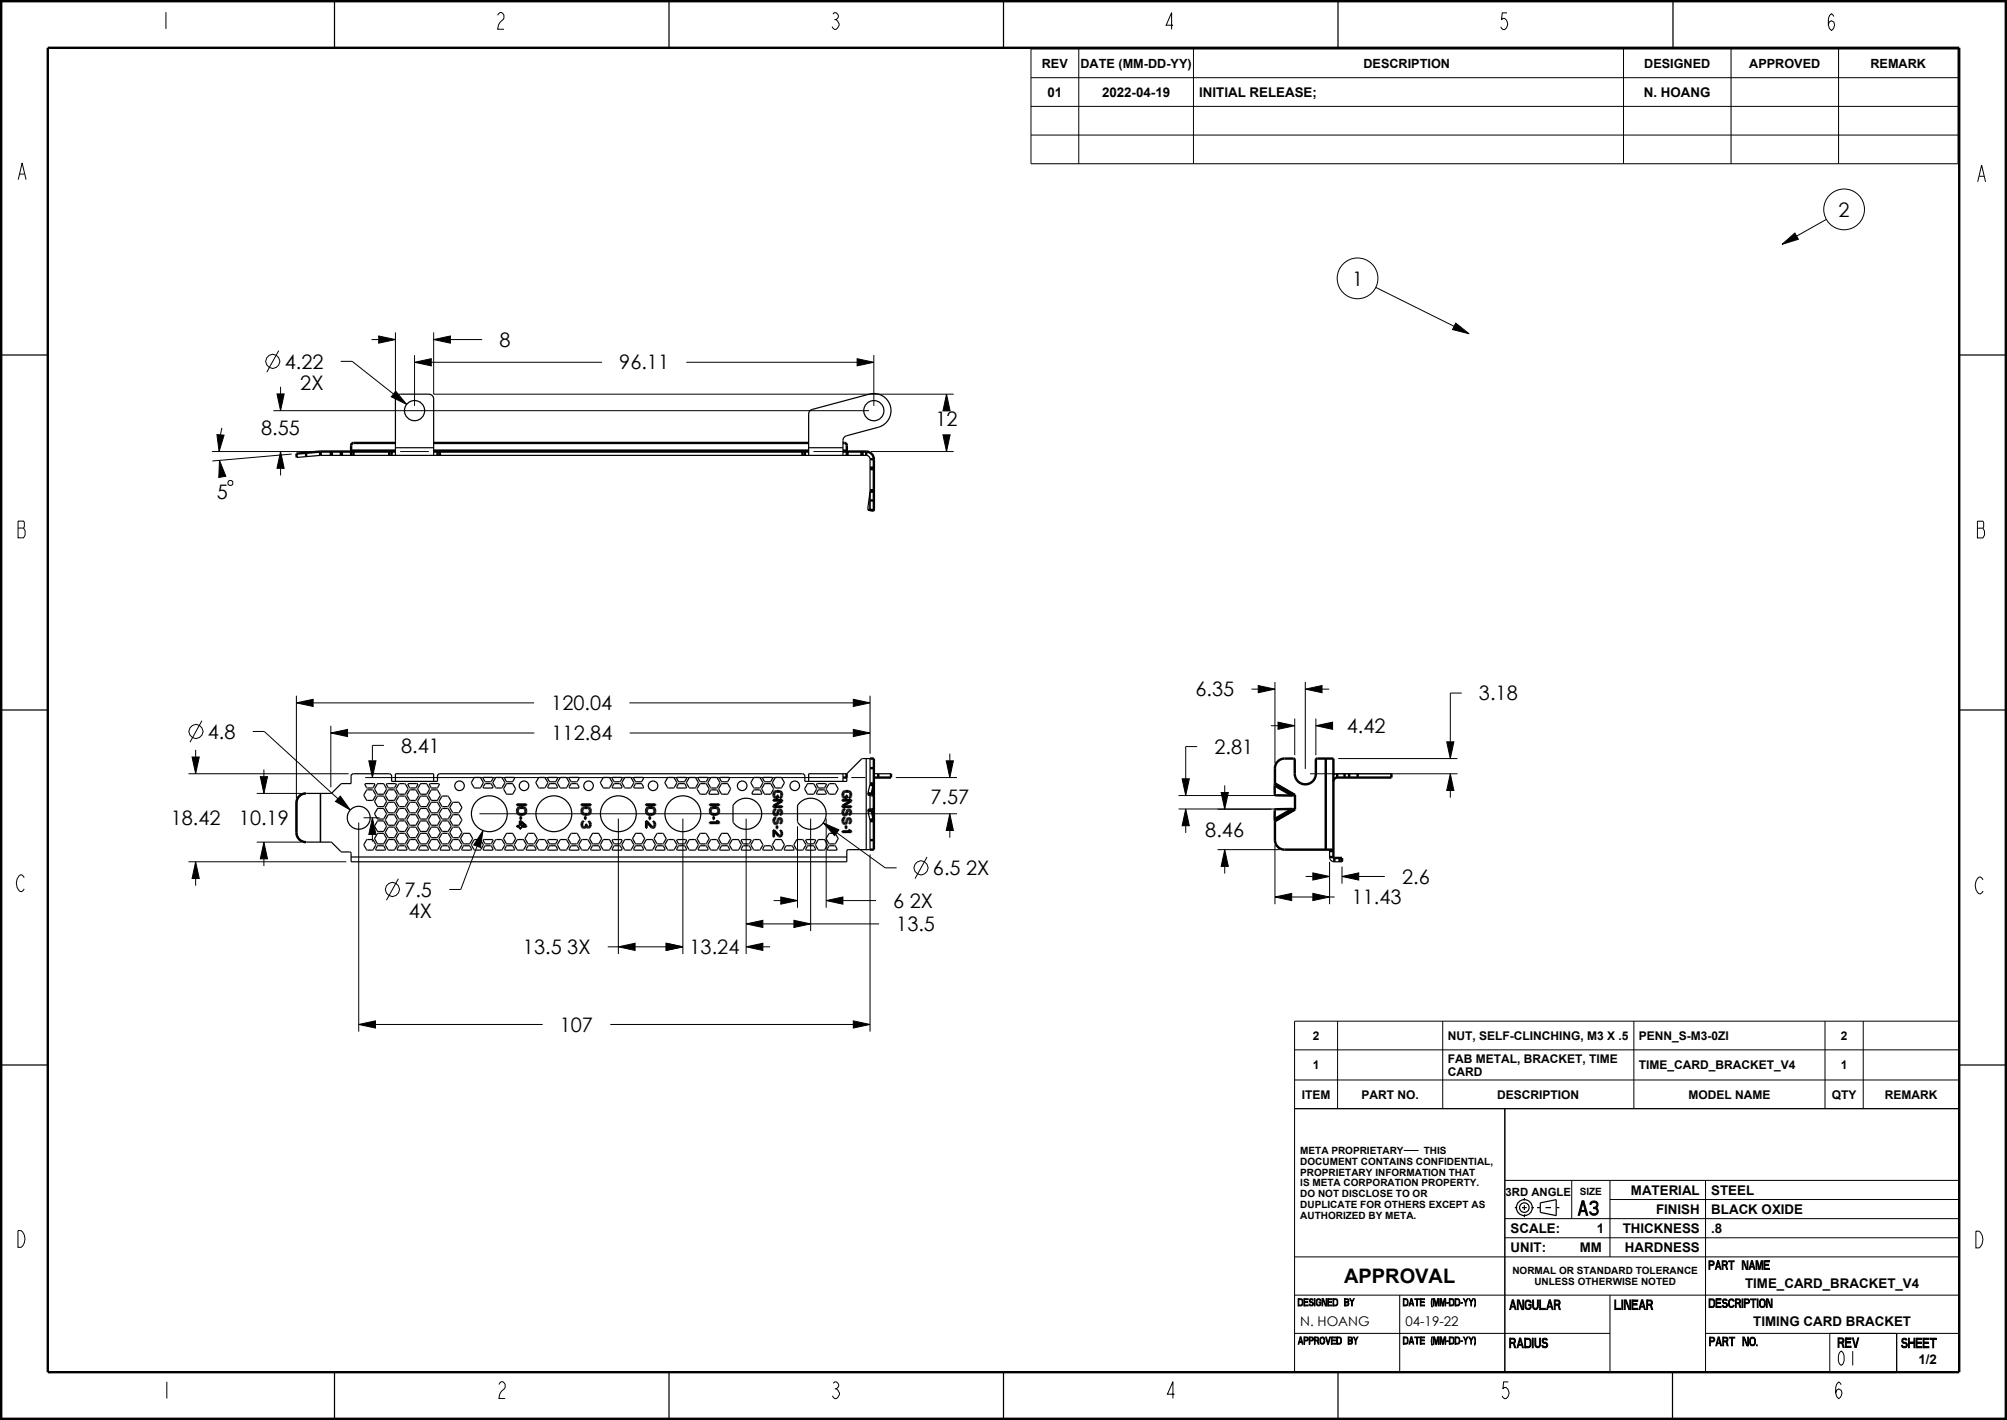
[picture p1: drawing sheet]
<svg xmlns="http://www.w3.org/2000/svg" width="420mm" height="297mm" viewBox="0 0 420 297" stroke-linecap="round" stroke-linejoin="round" font-family="sans-serif">
<g fill="#000">
<path d="M372.9 51.1l2.7-2.4 .7 1.3zM79.3 70.3l3.5 .7-3.5 .8zM86.8 75.8l3.5-.8v1.5zM90.8 71l3.5-.7v1.5zM179.4 75l3.5 .8-3.5 .7zM304.6 67.6l2.8 2.2-3.4-.9zM45.4 90.9l1.5 .1-1 3.4zM45.9 96.3l1.4 3.3-1.5 .3zM58.7 94.4l.8 3.5h-1.5zM58 82.4h1.5l-.8 3.5zM82.8 81.8l2.3 2.8-3.2-1.6zM197.3 90.9h1.5l-.7 3.5z"/>
<path d="M198.1 82.4l.7 3.5h-1.5zM62 147l3.5-.7v1.5zM69.2 153.3l3.5-.7v1.5zM178.6 146.3l3.5 .7-3.5 .8zM178.6 152.6l3.5 .7-3.5 .8zM263.3 143.4l3.5 .7-3.5 .8zM267.4 151l3.5 .8-3.5 .7zM273.2 144.1l3.5-.7v1.5zM275.4 151.8l3.5-.8v1.5zM302.8 155.2h1.5l-.8 3.5zM40.2 158.3h1.5l-.8 3.5zM54.5 162.4h1.5l-.8 3.5z"/>
<path d="M55.2 176.1l.8 3.5h-1.5zM71.2 166.5l2.1 2.9-3.1-1.8zM77.2 159.1h1.5l-.8 3.5zM77.9 171l.8 3.5h-1.5zM101.1 173.7l-.6 3.5-1.4-.5zM172.3 172.1l3.2 1.5-.8 1.2zM198 159.1h1.5l-.7 3.5zM198.8 170.2l.7 3.5h-1.5zM247.4 162.9h1.5l-.8 3.5zM248.1 169.2l.8 3.5h-1.5zM256.3 177.7l.7 3.5h-1.5zM255.5 165.8h1.5l-.7 3.5z"/>
<path d="M303.5 161.8l.8 3.5h-1.5zM40.9 180.2l.8 3.5h-1.5zM129.4 198l3.5-.7v1.5zM139.4 197.3l3.5 .7-3.5 .8zM156.1 193.2l3.5-.7v1.5zM156.1 198l3.5-.7v1.5zM163.4 187.6l3.5 .8-3.5 .7zM166.1 192.5l3.5 .7-3.5 .8zM172.9 188.4l3.5-.8v1.5zM266.8 187.6l3.5-.7v1.5zM274.7 186.9l3.5 .7-3.5 .8zM274.7 182.6l3.5 .7-3.5 .8z"/>
<path d="M280.8 183.3l3.5-.7v1.5zM75.1 214.3l3.5-.8v1.5zM178.6 213.5l3.5 .8-3.5 .7zM369.3 263.7h.9v.2h-.9zM369.3 265.3h.9v.2h-.9z"/>
</g>
<g fill="none" stroke="#000" stroke-width=".21">
<path d="M215.8 10.3h194v24h-194zM215.8 16.3h194M225.8 10.3v24M249.8 10.3v24M339.8 10.3v24M362.3 10.3v24M384.8 10.3v24M215.8 22.3h194M215.8 28.3h194M372.9 51.1l2.7-2.4 .7 1.3zM382.2 45.9l-6.2 3.5M58.3 73.3l-2.5 4.5"/>
<path d="M71.3 75.6h2.4l8.6 6.8M77.8 71h1.5M79.3 70.3l3.5 .7-3.5 .8zM82.8 69.5v12.9M86.8 75.8l3.5-.8v1.5zM86.8 74.3v10.6M90.3 75.8h35.7M90.8 71l3.5-.7v1.5zM90.8 69.5v12.9h108.8M94.3 71h6.6M143.6 75.8h35.8M179.4 75l3.5 .8-3.5 .7z"/>
<path d="M182.9 74.3v10.6M287.9 60.1l16.4 8.2M304.6 67.6l2.8 2.2-3.4-.9zM44.4 94.4h21.7M45.4 90.9l1.5 .1-1 3.4zM45.9 96.3l1.4 3.3-1.5 .3zM46.4 89.5l-.3 1.5M57.2 85.9h124.7M58 82.4h1.5l-.8 3.5zM58.7 94.4l.8 3.5h-1.5zM58.7 80.9v1.5M58.7 97.9v1.5"/>
<path d="M61 95l-16.6 1.4M82.8 81.8l2.3 2.8-3.2-1.6zM83.8 94.4h6M170.2 94.4h6.2M182.3 94.4h17.3M197.3 90.9h1.5l-.7 3.5zM198.1 82.4l.7 3.5h-1.5zM47.7 100.8l.3-.3h.5l.2 .3v.5l-.2 .2h-.5l-.3-.2zM40.2 158.3h1.5l-.8 3.5zM40.9 156.8v1.5M42.3 150.7l-2.5 4.5M52.9 153h2.4l15.4 14.1"/>
<path d="M62 147l3.5-.7v1.5zM62 145.5v21.4M65.5 147h46.3M69.2 153.3l3.5-.7v1.5zM69.2 151.8v12.8M72.7 153.3h39.1M77.2 159.1h1.5l-.8 3.5zM80.3 155.9h-2.4v3.2M131.7 147h46.9M131.8 153.3h46.8M178.6 146.3l3.5 .7-3.5 .8zM178.6 152.6l3.5 .7-3.5 .8z"/>
<path d="M182.1 145.5v12.2M198 159.1h1.5l-.7 3.5zM198.8 157.6v1.5M250.5 156.2h-2.4v6.7M261.9 144.1h1.4M263.3 143.4l3.5 .7-3.5 .8zM265.9 151.8h1.5M266.8 142.6v17.1M267.4 151l3.5 .8-3.5 .7zM270.9 150.3v7.7M273.2 144.1l3.5-.7v1.5zM273.2 142.6v18.2"/>
<path d="M275.4 151.8l3.5-.8v1.5zM275.4 150.3v7.7M276.7 144.1h1.5M280 158.7h25M302.8 155.2h1.5l-.8 3.5zM305.9 145h-2.4v10.2M39.4 161.8h33.6M53.7 176.1h9.4M53.7 165.9h9.4M54.5 162.4h1.5l-.8 3.5zM55.2 176.1l.8 3.5h-1.5zM55.2 160.9v1.5"/>
<path d="M55.2 179.6v1.5M71.2 166.5l2.1 2.9-3.1-1.8zM75.1 172v43.8M76.1 171h3.3M76.4 162.6h99M77.9 171l.8 3.5h-1.5zM77.9 174.5v1.5M99.8 177l-3.4 9h-2.4M100.3 170.2h100M101.1 173.7l-.6 3.5-1.4-.5zM129.4 171.2v28.3M142.9 171.2v28.3"/>
<path d="M156.1 171.2v28.3M166.9 172.8v17.1M169.6 171.2v23.5M172.3 172.1l3.2 1.5-.8 1.2zM172.9 171.2v18.7M175.1 174.2l10.1 7.3h2.4M178.1 162.6h3M182.1 178.7v37.1M187.5 162.6h12.8M194 179.3l-2.5 4.5M198.8 170.2l.7 3.5h-1.5zM198.8 173.7v1.5"/>
<path d="M246.6 169.2h22.8M246.6 166.4h22.8M247.4 162.9h1.5l-.8 3.5zM248.1 169.2l.8 3.5h-1.5zM248.1 172.7v1.5M254.8 177.7h13M254.8 169.3h11.3M255.5 165.8h1.5l-.7 3.5zM256.3 177.7l.7 3.5h-1.5zM256.3 164.3v1.5M266.8 176.7v12.4M274.2 161.8h30.8"/>
<path d="M303.5 161.8l.8 3.5h-1.5zM303.5 165.3v1.5M39.4 180.2h33.1M40.9 180.2l.8 3.5h-1.5zM40.9 183.7v1.5M83.4 183.8l-2.5 4.5M127.2 198h2.2M129.4 198l3.5-.7v1.5zM132.9 198h6.5M139.4 197.3l3.5 .7-3.5 .8zM156.1 193.2l3.5-.7v1.5zM156.1 198l3.5-.7v1.5z"/>
<path d="M159.6 198h1.5M159.6 193.2h6.5M161.9 188.4h1.5M163.4 187.6l3.5 .8-3.5 .7zM166.1 192.5l3.5 .7-3.5 .8zM169.6 193.2h14.4M172.9 188.4l3.5-.8v1.5zM176.4 188.4h6.9M256.3 181.2v1.5M266.8 187.6l3.5-.7v1.5zM270.3 187.6h4.4M273.2 183.3h1.5"/>
<path d="M274.7 186.9l3.5 .7-3.5 .8zM274.7 182.6l3.5 .7-3.5 .8zM278.2 187.6h1.1M278.2 180.2v8.9M280.8 183.3l3.5-.7v1.5zM280.8 181.2v3.6M284.3 183.3h5.5M75.1 214.3l3.5-.8v1.5zM78.6 214.3h35M127.7 214.3h50.9M178.6 213.5l3.5 .8-3.5 .7zM270.9 213.6h139v73.3h-139z"/>
<path d="M270.9 219.6h139M279.9 213.6v18.3M301.9 213.6v18.3M341.9 213.6v18.3M381.9 213.6v18.3M389.9 213.6v18.3M270.9 231.9h139M270.9 225.9h139M314.9 231.9v55M293.7 240.6h3.2M314.9 258.9h95M314.9 254.9h95"/>
<path d="M314.9 246.9h95M328.9 246.9v8M336.9 250.9h73M336.9 246.9v16M356.9 246.9v40M270.9 278.9h66M270.9 270.9h139M270.9 262.9h139M292.9 270.9v16M336.9 270.9v16M356.9 278.9h53M369.3 263.7h.9v.2h-.9z"/>
<path d="M369.3 265.3h.9v.2h-.9zM382.9 278.9v8.2h14v-8.2"/>
<circle cx="284.1" cy="58.2" r="4.3"/>
<circle cx="385.9" cy="43.8" r="4.3"/>
<circle cx="57.1" cy="75.6" r="1.47"/>
<circle cx="41" cy="153" r="1.47"/>
<circle cx="82.1" cy="186" r="1.47"/>
<circle cx="192.7" cy="181.5" r="1.47"/>
</g>
<g fill="none" stroke="#000" stroke-width=".25">
<path d="M70 0v10M140 0v10M210 0v10M280 0v10M350.1 .2v10M0 74.3h10M410 74.3h10M62.1 95.7l5-.5h114.2a.8 .8 0 0 1 .8 .8v10.7l-.5-.1v-.1l.5-3.7M82.8 95.2v-11.8a1 1 0 0 1 1-1h6a1 1 0 0 1 1 1v11.8M82.8 93.6h8M169.2 95.2v-8.6a1 1 0 0 1 .8-1l12.1-3.2a3.6 3.6 0 0 1 4.3 2.6 3.6 3.6 0 0 1-2.6 4.4l-6.7 1.7a1 1 0 0 0-.7 1v3.1M169.2 93.6h7.2"/>
<path d="M0 148.5h10M181.3 158.7v19M410 148.5h10M67 165.9v10.2M67.1 165.9v10.2M73.5 179.2h103.7M76.5 163.9h1.7l.2 .2-.4 .7h-1.1l-.5-.6zM76.8 175.6l1.3 .1 .5 1-.6 1.1h-1.2l-.6-1zM76.8 165.2l1.3 .1 .5 1-.6 1.1h-1.2l-.6-1zM79 174.3h1.3l.6 1-.6 1.2h-1.3l-.6-1zM79 171.7h1.3l.6 1-.6 1.2h-1.3l-.6-1zM79 169.1h1.3l.6 1-.6 1.2h-1.3l-.6-1z"/>
<path d="M79 166.5h1.3l.6 1-.6 1.2h-1.3l-.6-1zM79 163.9h1.3l.6 1-.6 1.2h-1.3l-.6-1zM79 176.9h1.3l.3 .8-1.9 .1-.1-.3zM80.9 164l1.8-.1 .2 .2-.4 .7h-1.1zM81.2 175.7h1.4l.5 1-.6 1.1-1.3-.1-.6-1zM81.2 173.1h1.4l.5 1-.6 1.1-1.3-.1-.6-1zM81.2 170.5h1.4l.5 1-.6 1.1-1.3-.1-.6-1zM81.2 167.9h1.4l.5 1-.6 1.1-1.3-.1-.6-1zM81.2 165.3h1.4l.5 1-.6 1.1-1.3-.1-.6-1zM82.8 163.4v-1.6h8v1.6M83.4 174.4h1.4l.6 1-.6 1.1-1.4-.1-.5-1zM83.5 171.7l1.3 .1 .6 1-.6 1.1-1.4-.1-.5-1z"/>
<path d="M83.5 169.1l1.3 .1 .6 1-.6 1.1-1.4-.1-.5-1zM83.5 166.5l1.3 .1 .6 1-.6 1.1-1.4-.1-.5-1zM83.5 163.9l1.3 .1 .6 1-.6 1.1-1.4-.1-.5-1zM83.5 176.9h1.3l.3 .8-1.9 .1-.1-.3zM85.5 163.9h1.7l.2 .2-.4 .7h-1.1l-.5-.6zM85.8 175.6l1.3 .1 .5 1-.6 1.1h-1.2l-.6-1zM85.8 173l1.3 .1 .5 1-.6 1.1h-1.2l-.6-1zM85.8 170.4l1.3 .1 .5 1-.6 1.1h-1.2l-.6-1zM85.8 167.8l1.3 .1 .5 1-.6 1.1h-1.2l-.6-1zM85.8 165.2l1.3 .1 .5 1-.6 1.1h-1.2l-.6-1zM87.9 177l1.4-.1 .3 .8-1.9 .1-.1-.3zM88 174.3l1.3 .1 .6 1-.6 1.1h-1.3l-.6-1z"/>
<path d="M88 171.7l1.3 .1 .6 1-.6 1.1h-1.3l-.6-1zM88 169.1l1.3 .1 .6 1-.6 1.1h-1.3l-.6-1zM88 166.5l1.3 .1 .6 1-.6 1.1h-1.3l-.6-1zM88 163.9l1.3 .1 .6 1-.6 1.1h-1.3l-.6-1zM89.9 164l1.8-.1 .2 .2-.4 .7h-1.1zM90.2 175.7h1.4l.5 1-.6 1.1-1.3-.1-.6-1zM90.2 173.1h1.4l.5 1-.6 1.1-1.3-.1-.6-1zM90.2 170.5h1.4l.5 1-.6 1.1-1.3-.1-.6-1zM90.2 167.9h1.4l.5 1-.6 1.1-1.3-.1-.6-1zM90.2 165.3h1.4l.5 1-.6 1.1-1.3-.1-.6-1zM92.4 177l1.4-.1 .3 .8-1.9 .1-.1-.3zM92.5 174.3l1.3 .1 .6 1-.6 1.1-1.4-.1-.5-1z"/>
<path d="M92.5 171.7l1.3 .1 .6 1-.6 1.1-1.4-.1-.5-1zM92.5 169.1l1.3 .1 .6 1-.6 1.1-1.4-.1-.5-1zM92.5 166.5l1.3 .1 .6 1-.6 1.1-1.4-.1-.5-1zM94.7 175.7h1.4l.5 1-.6 1.1-1.3-.1-.6-1zM94.7 173.1h1.4l.5 1-.6 1.1-1.3-.1-.6-1zM94.7 170.5h1.4l.5 1-.6 1.1-1.3-.1-.6-1zM94.7 167.9h1.4l.5 1-.6 1.1-1.3-.1-.6-1zM96.9 174.4h1.4l.6 1-.6 1.1-1.4-.1-.5-1zM97 176.9h1.3l.3 .8-1.9 .1-.1-.3zM99.3 175.6l1.3 .1 .5 1-.6 1.1-1.3-.1-.6-1zM99.3 162.6l1.3 .1 .5 1-.6 1.1-1.3-.1-.6-1zM101.2 162.6h1.8l.2 .2-.4 .7h-1.2l-.5-.6z"/>
<path d="M101.2 175.6h1.8l.2 .2-.4 .7h-1.2l-.4-.6zM101.4 177l1.4-.1 .3 .8-1.9 .1-.1-.3zM101.5 163.9h1.3l.3 .8-1.9 .1-.1-.3zM103.8 175.6h1.2l.6 1-.6 1.2h-1.2l-.6-1zM103.8 162.6h1.2l.6 1-.6 1.2h-1.2l-.6-1zM105.6 162.7l1.9-.1 .2 .2-.4 .7h-1.2zM105.9 174.4h1.4l.6 1-.6 1.1-1.4-.1-.5-1zM105.9 164h1.4l.6 1-.6 1.1-1.4-.1-.5-1zM106 176.9h1.3l.3 .8-1.9 .1-.1-.3zM108.2 175.7h1.4l.5 1-.6 1.1-1.3-.1-.6-1zM110.5 174.3l1.3 .1 .6 1-.6 1.1-1.4-.1-.5-1zM110.5 176.9h1.3l.3 .8-1.9 .1-.1-.3z"/>
<path d="M112.8 175.6l1.3 .1 .5 1-.6 1.1h-1.2l-.6-1zM112.8 162.6l1.3 .1 .5 1-.6 1.1h-1.2l-.6-1zM114.6 162.7l1.9-.1 .2 .2-.4 .7h-1.2zM114.7 175.6h1.8l.2 .2-.4 .7h-1.2l-.4-.6zM115 176.9h1.3l.3 .8-1.9 .1-.1-.3zM115 163.9h1.3l.3 .8-1.9 .1-.1-.3zM117.2 175.7h1.4l.5 1-.6 1.1-1.3-.1-.6-1zM117.3 162.6l1.3 .1 .5 1-.6 1.1-1.3-.1-.6-1zM119.2 162.6h1.8l.2 .2-.4 .7h-1.2l-.5-.6zM119.5 164l1.3-.1 .3 .8-1.9 .1-.1-.3zM119.5 174.3l1.3 .1 .6 1-.6 1.1-1.4-.1-.5-1zM119.5 176.9h1.3l.3 .8-1.9 .1-.1-.3z"/>
<path d="M121.8 175.6l1.3 .1 .5 1-.6 1.1h-1.2l-.6-1zM123.9 174.4h1.4l.6 1-.6 1.1-1.4-.1-.5-1zM124 176.9h1.3l.3 .8-1.9 .1-.1-.3zM126.2 175.7h1.4l.5 1-.6 1.1-1.3-.1-.6-1zM126.3 162.6l1.3 .1 .5 1-.6 1.1-1.3-.1-.6-1zM128.2 175.7l1.8-.1 .2 .2-.4 .7h-1.2zM128.2 162.6h1.8l.2 .2-.4 .7h-1.2l-.5-.6zM128.5 164l1.3-.1 .3 .8-1.9 .1-.1-.3zM128.5 176.9h1.3l.3 .8-1.9 .1-.1-.3zM130.8 175.6l1.3 .1 .5 1-.6 1.1h-1.2l-.6-1zM130.8 162.6l1.3 .1 .5 1-.6 1.1h-1.2l-.6-1zM132.6 162.7l1.9-.1 .2 .2-.4 .7h-1.2z"/>
<path d="M132.9 174.4h1.4l.6 1-.6 1.1-1.4-.1-.5-1zM133 176.9h1.3l.3 .8-1.9 .1-.1-.3zM133 163.9h1.3l.3 .8-1.9 .1-.1-.3zM135.2 175.7h1.4l.5 1-.6 1.1-1.3-.1-.6-1zM137.5 174.3l1.3 .1 .6 1-.6 1.1-1.4-.1-.5-1zM137.5 176.9h1.3l.3 .8-1.9 .1-.1-.3zM139.8 175.6l1.3 .1 .5 1-.6 1.1h-1.2l-.6-1zM139.8 162.6l1.3 .1 .5 1-.6 1.1h-1.2l-.6-1zM141.6 162.7l1.9-.1 .2 .2-.4 .7h-1.2zM141.7 175.6h1.8l.2 .2-.4 .7h-1.2l-.4-.6zM142 176.9h1.3l.3 .8-1.9 .1-.1-.3zM142 163.9h1.3l.3 .8-1.9 .1-.1-.3z"/>
<path d="M144.2 175.7h1.4l.5 1-.6 1.1-1.3-.1-.6-1zM144.3 162.6l1.3 .1 .5 1-.6 1.1-1.3-.1-.6-1zM146.2 162.6h1.8l.2 .2-.4 .7h-1.2l-.5-.6zM146.5 174.3l1.3 .1 .6 1-.6 1.1-1.4-.1-.5-1zM146.5 163.9l1.3 .1 .6 1-.6 1.1-1.4-.1-.5-1zM146.5 176.9h1.3l.3 .8-1.9 .1-.1-.3zM148.8 175.6l1.3 .1 .5 1-.6 1.1h-1.2l-.6-1zM148.8 162.6l1.3 .1 .5 1-.6 1.1h-1.2l-.6-1zM148.8 165.2h1.2l.4 .8-1.9 .1-.1-.3zM150.6 162.7l1.9-.1 .2 .2-.4 .7h-1.2zM150.9 174.4h1.4l.6 1-.6 1.1-1.4-.1-.5-1zM150.9 164h1.4l.6 1-.6 1.1-1.4-.1-.5-1z"/>
<path d="M151 176.9h1.3l.3 .8-1.9 .1-.1-.3zM153.2 175.7h1.4l.5 1-.6 1.1-1.3-.1-.6-1zM153.8 167.9a3.2 3.2 0 0 1 4.8 .1 3.2 3.2 0 0 1-.5 4.8 3.2 3.2 0 0 1-4.7-1v-3.2zM155.2 175.7l1.8-.1 .2 .2-.4 .7h-1.2zM155.5 176.9h1.3l.3 .8-1.9 .1-.1-.3zM157.8 175.6l1.3 .1 .5 1-.6 1.1h-1.2l-.6-1zM157.8 162.6l1.3 .1 .5 1-.6 1.1h-1.2l-.6-1zM157.8 165.2h1.2l.4 .8-1.9 .1-.1-.3zM159.6 162.7l1.9-.1 .2 .2-.4 .7h-1.2zM159.9 164h1.4l.6 1-.6 1.1-1.4-.1-.5-1zM160 176.9h1.3l.3 .8-1.9 .1-.1-.3zM162.2 175.7h1.4l.5 1-.6 1.1-1.3-.1-.6-1z"/>
<path d="M162.3 162.6l1.3 .1 .5 1-.6 1.1-1.3-.1-.6-1zM164.5 176.9h1.3l.3 .8-1.9 .1-.1-.3zM166.8 175.6l1.3 .1 .5 1-.6 1.1h-1.2l-.6-1zM167.3 167.9a3.2 3.2 0 0 1 4.8 .1 3.2 3.2 0 0 1-.5 4.8 3.2 3.2 0 0 1-4.7-1v-3.2zM168.7 175.6h1.8l.2 .2-.4 .7h-1.2l-.4-.6zM168.9 164h1.4l.6 1-.6 1.1-1.4-.1-.5-1zM169 176.9h1.3l.3 .8-1.9 .1-.1-.3zM170.9 164l1.8-.1 .2 .2-.4 .7h-1.1zM171.2 175.7h1.4l.5 1-.6 1.1-1.3-.1-.6-1zM171.3 165.2h1.2l.4 .8-1.9 .1-.1-.3zM173.5 174.3l1.3 .1 .6 1-.6 1.1-1.4-.1-.5-1zM173.5 163.9l1.3 .1 .6 1-.6 1.1-1.4-.1-.5-1z"/>
<path d="M173.5 176.9h1.3l.3 .8-1.9 .1-.1-.3zM176.4 161.8v1.6M177.3 161.8h-8.1v1.6M181.6 166.2l.5-2.2v-5.3h-1.8l-3.1 3.1v1.6h-8.8v-1.3l-.5-.3h-75.8l-.5 .3v1.3h-9.6l-.1-1.3-.4-.3h-7.5l-.3 .1-.2 .4v1.6h-2.1l-2.1 2h-5.2a2 2 0 0 0-2 2v6.2a2 2 0 0 0 2 2l5.2 .1 2.1 2h1.9l.2 .3v1.7h103.7v-2.2l.2-.3h4.7v-6.1l-.5-2.2M182.1 166.3v3M182.9 161.8h3.6M278.2 177.7v1.5a1 1 0 0 0 1 1h1.6M291.2 161.8h-11.4l-.8 .2M0 222.8h10M410 222.8h10M317 252.6h.5M318.5 252.6h1"/>
<path d="M319 254.1h.1M319 250.6v.5M319 252.1v1M319 254.1v.5M320.5 252.6h.5M321.7 252.6h.5M322.3 251.6l3.4-.7v3.3l-3.4-.6zM323.4 252.6h1.2M325.7 252.6h.6M70 287v10M140 287v10M210 287v10"/>
<path d="M280 287v10M350 287v10"/>
<circle cx="319" cy="252.6" r="1.67"/>
<circle cx="319" cy="252.6" r="1"/>
</g>
<path d="M0 0h420v297h-420z" fill="none" stroke="#000" stroke-width="1" stroke-linecap="butt"/>
<path d="M10 10h400v277h-400z" fill="none" stroke="#000" stroke-width=".5"/>
<g fill="none" stroke="#000" stroke-width=".51">
<path d="M64 94.7l.1 .8M67 94.5l-5 .4 .1 .8M67 94.5v.7M67.1 94.4l-.1 .1M67.1 94.4v.8M67.1 94.4h15.7M69.2 94.4v.8M69.4 94.4v.8M71.3 94.4v.8M71.5 94.4v.8M73.5 94.2h9.3M74 94.4v.8"/>
<path d="M81.5 94.4v.8M82 94.4v.8M82.8 92.6l-9.1 .1-.2 .4v2.1M90.8 94.4h78.4M90.8 94.2h78.4M90.8 92.6h78.4M91.6 94.4v.8M92.1 94.4v.8M167.9 94.4v.8M168.4 94.4v.8M176.4 92.6a.59 .59 0 0 1 .8 .5v2.1M176.4 94.4h4.9"/>
<path d="M176.4 94.2h.8M177.4 94.4v.8M180.3 94.4v.8M180.5 94.4v.8M181.3 94.4a1.6 1.6 0 0 1 1.6 1.6M181.3 94.4v.8M182.1 98.1h.8M182.1 97.8h.8M182.1 96h.8M182.9 96v10.7M181.6 106.6l1.2 .1M182.1 106.7h.8"/>
<path d="M182.1 104.7h.8M182.1 102.8h.8M182.1 102.5h.8M182.4 106.7h.4M182.9 106.7h-.1M182.1 158.7h.8v19h-.8M277.4 158.7v19M62 174.1a2 2 0 0 0 2 2M62 167.9v6.2M62 174.1h.1M62 167.9h.1M64 165.9a2 2 0 0 0-2 2"/>
<path d="M176.4 162.6h.8M177.1 161.8v.8M181.6 166.2l.8 .1M181.6 165.9l.8 .1M182 164.1l.8 .2M182.1 163.9h.8l-.1 .4M182.1 175.7h.8M182.1 160.7h.8M182.4 169.3v.2M182.4 169.3l-.8 .1M182.4 166.3l.4 .1M182.4 166v.3"/>
<path d="M182.4 169.5l-.8 .2M182.4 169.5l.4 1.8M182.8 171.3l.1 .4h-.8M182.8 169.2l.1 .1M182.8 171.3l-.8 .2M182.8 169.2l-.4 .1M182.8 164.3v2.1M182.8 169.2v2.1M182.8 164.3l-.4 1.7M182.9 166.3l-.1 .1M183.8 161.8v.8M186.5 161.8v.8h-3.6"/>
<path d="M266.7 171.3l.1 .4M266.7 164.3l.1 1.8 .1 .2 3.5 .1M266.7 164.3l3.7 2.1M266.8 163.9v-3.2a2 2 0 0 1 2-2h1.8l.3 .1v3a2.21 2.21 0 0 0 2.3 2.2 2.21 2.21 0 0 0 2.2-2.2v-2.8l.1-.3h3.5v20.5M266.8 171.7v4a2 2 0 0 0 2 2h10.2M266.8 163.9l-.1 .4M266.8 163.9l4.2 2.4M270.4 169.2l.6 .1M270.4 169.2l-3.5 .1-.1 .2-.1 1.8M270.4 169.2l-3.7 2.1M271 166.3l-.6 .1M271 166.3v3"/>
<path d="M271 169.3l-4.2 2.4M278.2 179.2h.8M278.2 178h.8M279 179.2l.2 .2M279.2 179.4h1.6v.8M279.2 179.4v.8M279.8 162.6a.8 .8 0 0 0-.8 .8M279.8 161.8v.8M280.3 179.4v.8M281.4 161.8v.8M282.3 161.8v.8M284.1 161.8v.8"/>
<path d="M291.2 161.8v.8h-11.4"/>
</g>
<!-- layer: 02-AXIS -->
<circle cx="75.1" cy="171" r="2.4" fill="none" stroke="#000" stroke-width=".25"/>
<!-- layer: 02___PRT_ALL_AXES -->
<g fill="none" stroke="#000" stroke-width=".25">
<circle cx="86.8" cy="85.9" r="2.11"/>
<circle cx="182.9" cy="85.9" r="2.11"/>
<circle cx="96.2" cy="164.4" r="1"/>
<circle cx="102.4" cy="170.2" r="3.8"/>
<circle cx="109.7" cy="164.4" r="1"/>
<circle cx="115.9" cy="170.2" r="3.8"/>
<circle cx="123.2" cy="164.4" r="1"/>
<circle cx="129.4" cy="170.2" r="3.8"/>
<circle cx="136.7" cy="164.4" r="1"/>
<circle cx="142.9" cy="170.2" r="3.8"/>
<circle cx="155.3" cy="164.4" r="1"/>
<circle cx="166.3" cy="164.4" r="1"/>
</g>
<!-- layer: 03-CURVE -->
<g fill="none" stroke="#000" stroke-width=".38">
<path d="M108.2 168.2h2v.3h-2zM108.3 169.1a1.21 1.21 0 0 1 1.8 .1v.8a1.21 1.21 0 0 1-1.8 .2l-.1-.4zM108.5 169.2l1-.2a.6 .6 0 0 1 .4 .6 .6 .6 0 0 1-.4 .6l-1-.1-.1-.3zM108.7 171.7h.3l1.2 1v.3h-1.2v.4h-.3v-.4h-.5v-.3h.5zM108.9 170.8h.2v.6h-.2zM109 172l.8 .7h-.8zM121.7 168.2h2v.3h-2zM121.8 169.1a1.21 1.21 0 0 1 1.8 .1v.8a1.21 1.21 0 0 1-1.8 .2l-.1-.4zM121.9 171.8l.2-.1v.2a.6 .6 0 0 0-.2 .6 .6 .6 0 0 0 .4 .5l.2-.2 .1-.4h.2l.1 .5a.48 .48 0 0 0 .6-.4 .48 .48 0 0 0-.3-.5v-.3a.68 .68 0 0 1 .5 .9 .68 .68 0 0 1-.9 .4l-.1-.1a.53 .53 0 0 1-.6 .3 .53 .53 0 0 1-.4-.6zM122 169.2l1-.2a.6 .6 0 0 1 .4 .6 .6 .6 0 0 1-.4 .6l-1-.1-.1-.3zM122.4 170.8h.2v.6h-.2zM135.2 171.7h.2l1 1.2a.48 .48 0 0 0 .6-.4 .48 .48 0 0 0-.3-.5v-.3a.77 .77 0 0 1 .5 .8 .77 .77 0 0 1-.6 .7l-.3-.1-.9-1.1v1.2h-.2z"/>
<path d="M135.2 168.2h2v.3h-2zM135.3 169.1a1.21 1.21 0 0 1 1.8 .1v.8a1.21 1.21 0 0 1-1.8 .2l-.1-.4zM135.5 169.2l1-.2a.6 .6 0 0 1 .4 .6 .6 .6 0 0 1-.4 .6l-1-.1-.1-.3zM135.9 170.8h.2v.6h-.2zM148.5 172h1.7l-.3-.3h.3l.3 .3v.2h-2zM148.5 168.2h2v.3h-2zM148.7 169.1a1.21 1.21 0 0 1 1.8 .1v.8a1.21 1.21 0 0 1-1.8 .2l-.2-.4zM148.9 169.2l.9-.2a.6 .6 0 0 1 .5 .6 .6 .6 0 0 1-.5 .6l-.9-.1-.1-.3zM149.2 170.8h.3v.6h-.3zM161.8 173.6h.2l1 1.1a.45 .45 0 0 0 .6-.3 .45 .45 0 0 0-.3-.6v-.2a.73 .73 0 0 1 .4 .8 .73 .73 0 0 1-.5 .6l-.3-.1-.9-1v1.1h-.2zM161.8 167.3h1.9v.3l-1.6 1h1.6v.2h-1.9v-.3l1.7-1h-1.7zM161.9 165.7a1.15 1.15 0 0 1 1.8 .1v.8l-.5 .3 .3-.5-.2-.6-.2-.2-.9 .2-.1 .2 .1 .7h.4v-.3h.3v.5h-.6l-.4-.3z"/>
<path d="M162 171.1l.3-.2v.3l-.2 .3 .1 .6 .2 .1 .2-.2a.62 .62 0 0 1 .2-.8 .62 .62 0 0 1 .8 .1l.1 .7-.4 .3 .2-.5-.1-.3-.2-.2-.3 .2a.63 .63 0 0 1-.2 .7 .63 .63 0 0 1-.8 0l-.1-.7zM162 169.3l.3-.1v.2l-.2 .3 .1 .6 .2 .1 .2-.2a.62 .62 0 0 1 .2-.8 .62 .62 0 0 1 .8 .1l.1 .7-.4 .3 .2-.5-.1-.3-.2-.2-.3 .2a.63 .63 0 0 1-.2 .7 .63 .63 0 0 1-.8 0l-.1-.7zM162.5 172.7h.2v.6h-.2zM176.3 173.8h1.5l-.2-.2h.3l.3 .2v.3h-1.9zM176.3 167.3h1.9v.3l-1.7 1h1.7v.2h-1.9v-.3l1.6-1h-1.6zM176.4 165.7a1.15 1.15 0 0 1 1.7 .1v.8l-.4 .3 .2-.5-.1-.6-.3-.2-.9 .2-.1 .2 .1 .7h.5v-.3h.2v.5h-.6l-.4-.3zM176.4 171.1l.4-.2v.3l-.3 .3 .1 .6 .3 .1 .2-.2a.62 .62 0 0 1 .2-.8 .62 .62 0 0 1 .7 .1l.1 .7-.4 .3 .2-.5v-.3l-.2-.2-.3 .2a.63 .63 0 0 1-.2 .7 .63 .63 0 0 1-.8 0l-.1-.7zM176.4 169.3l.4-.1v.2l-.3 .3 .1 .6 .3 .1 .2-.2a.62 .62 0 0 1 .2-.8 .62 .62 0 0 1 .7 .1l.1 .7-.4 .3 .2-.5v-.3l-.2-.2-.3 .2a.63 .63 0 0 1-.2 .7 .63 .63 0 0 1-.8 0l-.1-.7zM176.9 172.7h.3v.6h-.3z"/>
</g>
<!-- layer: 03___PRT_ALL_CURVES -->
<path d="M182.9 163.9v2.4M182.9 169.3v2.4M266.8 163.9l4.2 2.4M271 169.3l-4.2 2.4" fill="none" stroke="#000" stroke-width=".38"/>
<g font-size="4.6">
<text x="33.4" y="6">1</text>
<text x="103.5" y="6.1">2</text>
<text x="173.5" y="6.2">3</text>
<text x="243.4" y="6.2">4</text>
<text x="313.4" y="6.2">5</text>
<text x="382.1" y="6.4">6</text>
<text x="3.3" y="37.6">A</text>
<text x="413.4" y="38">A</text>
<text x="3.3" y="112.5">B</text>
<text x="413.3" y="112.5">B</text>
<text x="3.1" y="186.5">C</text>
<text x="413" y="186.9">C</text>
<text x="3.1" y="260.9">D</text>
<text x="412.8" y="261">D</text>
<text x="33.7" y="292.5">1</text>
<text x="103.9" y="292.5">2</text>
<text x="173.7" y="292.5">3</text>
<text x="243.8" y="292.5">4</text>
<text x="313.8" y="292.5">5</text>
<text x="383.6" y="292.5">6</text>
</g>
<g font-size="4.2">
<text x="384.8" y="45.3">2</text>
<text x="282.9" y="59.7">1</text>
<text x="59.6" y="77.1">4.22</text>
<text x="104.5" y="72.5">8</text>
<text x="129.6" y="77.3">96.11</text>
<text x="62.8" y="81.6">2X</text>
<text x="195.8" y="89.1">12</text>
<text x="54.7" y="91">8.55</text>
<text x="45.4" y="104.3">5</text>
<text x="115.4" y="148.5">120.04</text>
<text x="250.2" y="145.6">6.35</text>
<text x="309.5" y="146.5">3.18</text>
<text x="43.5" y="154.5">4.8</text>
<text x="115.4" y="154.8">112.84</text>
<text x="281.8" y="153.3">4.42</text>
<text x="83.9" y="157.4">8.41</text>
<text x="254.1" y="157.7">2.81</text>
<text x="35.7" y="172.5">18.42</text>
<text x="50" y="172.5">10.19</text>
<text x="194.7" y="168.1">7.57</text>
<text x="252.2" y="175">8.46</text>
<text x="195.2" y="183">6.5 2X</text>
<text x="293.4" y="184.8">2.6</text>
<text x="84.6" y="187.5">7.5</text>
<text x="186.9" y="189.9">6 2X</text>
<text x="282.9" y="189.1">11.43</text>
<text x="85.6" y="192">4X</text>
<text x="187.6" y="194.7">13.5</text>
<text x="109.4" y="199.5">13.5 3X</text>
<text x="144.3" y="199.5">13.24</text>
<text x="117.2" y="215.8">107</text>
<text x="281.3" y="268.4">APPROVAL</text>
</g>
<g font-size="3.9">
<text x="330.3" y="254.2">A3</text>
<text x="384.1" y="285.6">01</text>
</g>
<g font-size="2.8">
<text x="219.2" y="20.3">01</text>
<text x="230.6" y="20.3">2022-04-19</text>
<text x="250.9" y="20.3">INITIAL RELEASE;</text>
<text x="344" y="20.3">N. HOANG</text>
<text x="341.3" y="249.9">MATERIAL</text>
<text x="358.1" y="249.9">STEEL</text>
<text x="316.1" y="257.9">SCALE:</text>
<text x="334.2" y="257.9">1</text>
<text x="339.6" y="257.9">THICKNESS</text>
<text x="346.6" y="253.9">FINISH</text>
<text x="358.1" y="257.9">.8</text>
<text x="358.1" y="253.9">BLACK OXIDE</text>
<text x="316.1" y="261.9">UNIT:</text>
<text x="330.6" y="261.9">MM</text>
<text x="340.1" y="261.9">HARDNESS</text>
<text x="365.2" y="269.4">TIME_CARD_BRACKET_V4</text>
<text x="272.1" y="277.4">N. HOANG</text>
<text x="294.1" y="277.4">04-19-22</text>
<text x="366.9" y="277.4">TIMING CARD BRACKET</text>
<text x="401.5" y="285.4">1/2</text>
</g>
<g font-size="2.7">
<text x="218" y="14.2">REV</text>
<text x="226.1" y="14.2">DATE (MM-DD-YY)</text>
<text x="285.3" y="14.2">DESCRIPTION</text>
<text x="344.1" y="14.2">DESIGNED</text>
<text x="366.1" y="14.2">APPROVED</text>
<text x="391.4" y="14.2">REMARK</text>
</g>
<g font-size="2.6">
<text x="315.9" y="273.9">ANGULAR</text>
<text x="337.9" y="273.9">LINEAR</text>
<text x="315.9" y="281.9">RADIUS</text>
<text x="384.6" y="281.8">REV</text>
<text x="398" y="281.9">SHEET</text>
</g>
<g font-size="2.5">
<text x="274.7" y="217.5">2</text>
<text x="303" y="217.5">NUT, SELF-CLINCHING, M3 X .5</text>
<text x="343" y="217.5">PENN_S-M3-0ZI</text>
<text x="385.2" y="217.5">2</text>
<text x="274.7" y="223.6">1</text>
<text x="303" y="222.3">FAB METAL, BRACKET, TIME</text>
<text x="303" y="225">CARD</text>
<text x="343" y="223.6">TIME_CARD_BRACKET_V4</text>
<text x="385.2" y="223.6">1</text>
<text x="272.4" y="229.8">ITEM</text>
<text x="284.9" y="229.8">PART NO.</text>
<text x="313.3" y="229.8">DESCRIPTION</text>
<text x="353.3" y="229.8">MODEL NAME</text>
<text x="383.3" y="229.8">QTY</text>
<text x="394.4" y="229.8">REMARK</text>
</g>
<text font-size="2.4" x="315.1" y="250.1">3RD ANGLE</text>
<g font-size="2.3">
<text x="357.6" y="265.5">PART NAME</text>
<text x="357.6" y="273.5">DESCRIPTION</text>
<text x="357.7" y="281.5">PART NO.</text>
</g>
<g font-size="2.1">
<text x="272.1" y="241.4">META PROPRIETARY</text>
<text x="272.1" y="243.6">DOCUMENT CONTAINS CONFIDENTIAL,</text>
<text x="272.1" y="245.9">PROPRIETARY INFORMATION THAT</text>
<text x="297.9" y="241.4">THIS</text>
<text x="272.1" y="248.1">IS META CORPORATION PROPERTY.</text>
<text x="272.1" y="250.4">DO NOT DISCLOSE TO OR</text>
<text x="330.6" y="249.9">SIZE</text>
<text x="272.1" y="252.6">DUPLICATE FOR OTHERS EXCEPT AS</text>
<text x="272.1" y="254.9">AUTHORIZED BY META.</text>
<text x="316.5" y="266.5">NORMAL OR STANDARD TOLERANCE</text>
<text x="321.1" y="268.8">UNLESS OTHERWISE NOTED</text>
</g>
<g font-size="2">
<text x="271.7" y="273.1">DESIGNED BY</text>
<text x="293.7" y="273.1">DATE (MM-DD-YY)</text>
<text x="271.7" y="281.1">APPROVED BY</text>
<text x="293.7" y="281.1">DATE (MM-DD-YY)</text>
</g>
</svg>
